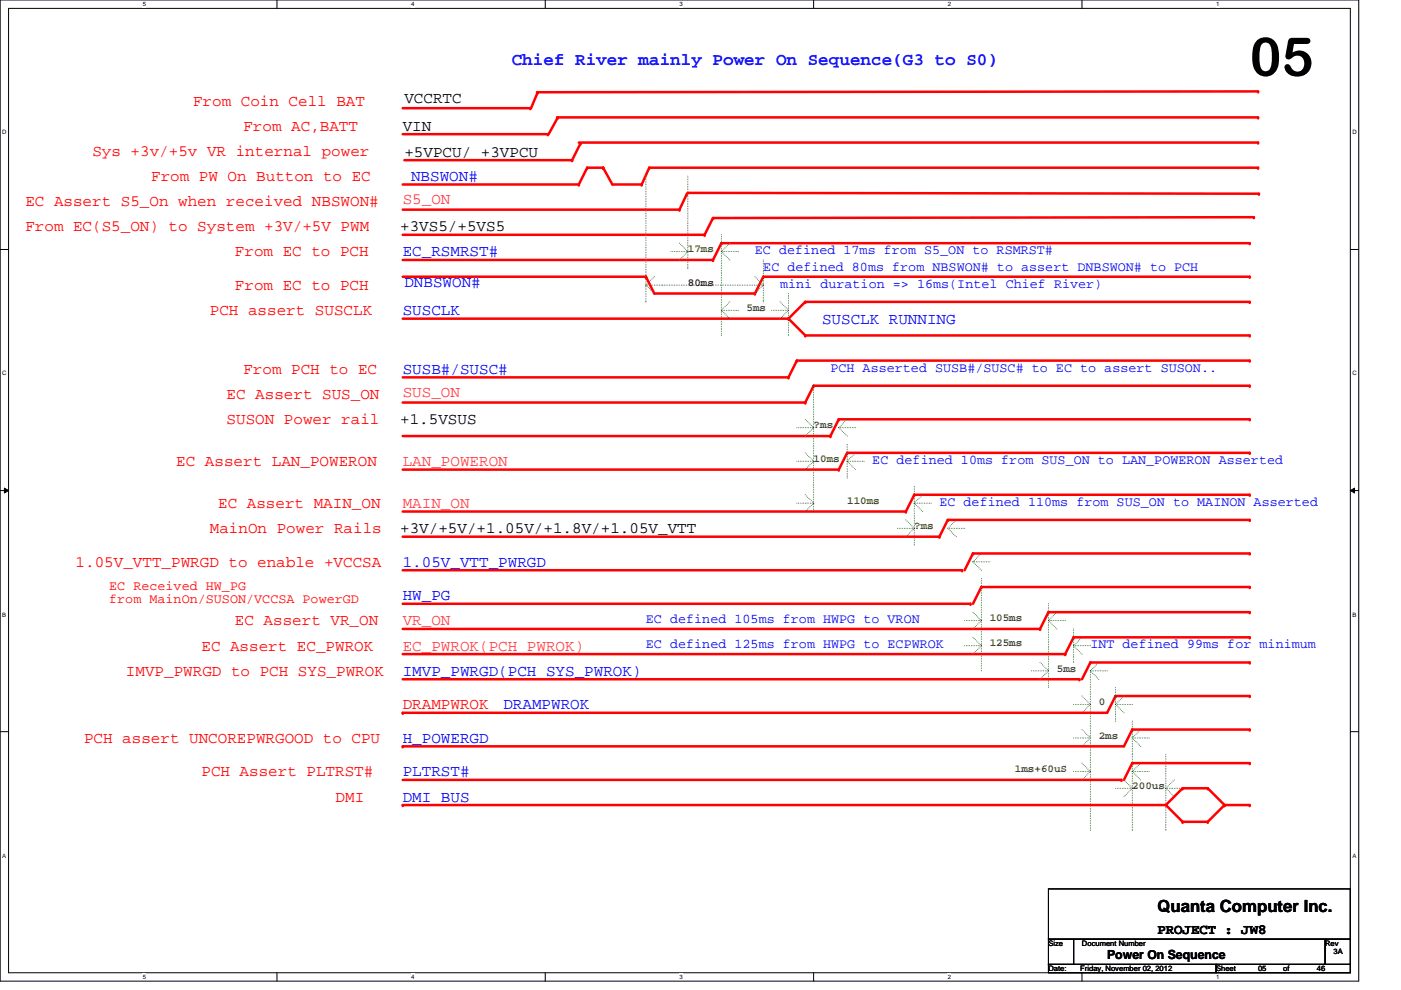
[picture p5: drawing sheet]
<svg xmlns="http://www.w3.org/2000/svg" width="297mm" height="210mm" viewBox="0 0 297 210" stroke-linecap="round" stroke-linejoin="round" font-family="sans-serif">
<path d="M0 0h288.1v208h-288.1zM1.8 1.8h284.5v204.4h-284.5z" fill="none" stroke="#000" stroke-width=".21"/>
<g fill="#fff">
<path d="M30.3 .2h.7v1.4h-.7z"/>
<path d="M30.3 206.4h.7v1.4h-.7z"/>
</g>
<path d="M58.7 0v1.8M58.7 206.2v1.8" fill="none" stroke="#000" stroke-width=".21"/>
<g fill="#fff">
<path d="M87.2 .2h.7v1.4h-.7z"/>
<path d="M87.2 206.4h.7v1.4h-.7z"/>
</g>
<path d="M115.6 0v1.8M115.6 206.2v1.8" fill="none" stroke="#000" stroke-width=".21"/>
<g fill="#fff">
<path d="M144.1 .2h.7v1.4h-.7z"/>
<path d="M144.1 206.4h.7v1.4h-.7z"/>
</g>
<path d="M172.5 0v1.8M172.5 206.2v1.8" fill="none" stroke="#000" stroke-width=".21"/>
<g fill="#fff">
<path d="M201 .2h.7v1.4h-.7z"/>
<path d="M201 206.4h.7v1.4h-.7z"/>
</g>
<path d="M229.4 0v1.8M229.4 206.2v1.8" fill="none" stroke="#000" stroke-width=".21"/>
<g fill="#fff">
<path d="M257.8 .2h.8v1.4h-.8z"/>
<path d="M257.8 206.4h.8v1.4h-.8z"/>
<path d="M.5 27.3h.9v1.5h-.9z"/>
<path d="M286.7 27.3h1v1.5h-1z"/>
<path d="M.5 78.5h.9v1.4h-.9z"/>
<path d="M286.7 78.5h1v1.4h-1z"/>
</g>
<path d="M0 52.9h1.8M286.3 52.9h1.8" fill="none" stroke="#000" stroke-width=".21"/>
<g fill="#fff">
<path d="M.5 129.6h.8v1.4h-.8z"/>
<path d="M286.7 129.6h.9v1.4h-.9z"/>
</g>
<path d="M0 104h1.8M.9 103.5l.9 .5-.9 .5zM286.3 104l.9-.5v1zM286.3 104h1.8" fill="none" stroke="#000" stroke-width=".21"/>
<path d="M.9 103.5l.9 .5-.9 .5zM286.3 104l.9-.5v1z" fill="#000"/>
<g fill="#fff">
<path d="M.5 180.7h.8v1.4h-.8z"/>
<path d="M286.7 180.7h.9v1.4h-.9z"/>
</g>
<path d="M0 155.1h1.8M286.3 155.1h1.8" fill="none" stroke="#000" stroke-width=".21"/>
<path d="M145.8 40.9l121.1 .2" fill="none" stroke="#f00" stroke-width=".53"/>
<circle cx="266.9" cy="41.1" r=".27" fill="#f00"/>
<path d="M145.7 41.1l-1.6 3.3" fill="none" stroke="#f00" stroke-width=".53"/>
<circle cx="145.7" cy="41.1" r=".27" fill="#f00"/>
<path d="M85.4 44.4h58.7" fill="none" stroke="#f00" stroke-width=".53"/>
<circle cx="144.1" cy="44.4" r=".27" fill="#f00"/>
<path d="M85.4 22.9h27" fill="none" stroke="#f00" stroke-width=".53"/>
<circle cx="112.4" cy="22.9" r=".27" fill="#f00"/>
<path d="M114 19.6l-1.4 3.3" fill="none" stroke="#f00" stroke-width=".53"/>
<circle cx="114" cy="19.6" r=".27" fill="#f00"/>
<path d="M266.7 19.4l-152.9 .2" fill="none" stroke="#f00" stroke-width=".53"/>
<circle cx="266.7" cy="19.4" r=".27" fill="#f00"/>
<path d="M124.5 35.6l-1.8 3.5" fill="none" stroke="#f00" stroke-width=".53"/>
<circle cx="124.5" cy="35.6" r=".27" fill="#f00"/>
<path d="M85.4 39.1h37.3" fill="none" stroke="#f00" stroke-width=".53"/>
<circle cx="122.7" cy="39.1" r=".27" fill="#f00"/>
<path d="M122.7 30.2h144" fill="none" stroke="#f00" stroke-width=".53"/>
<circle cx="266.7" cy="30.2" r=".27" fill="#f00"/>
<path d="M137.7 35.6l-1.6 3.5" fill="none" stroke="#f00" stroke-width=".53"/>
<circle cx="137.7" cy="35.6" r=".27" fill="#f00"/>
<path d="M118.1 24.9h148.6" fill="none" stroke="#f00" stroke-width=".53"/>
<circle cx="266.7" cy="24.9" r=".27" fill="#f00"/>
<path d="M85.7 34h35.6" fill="none" stroke="#f00" stroke-width=".53"/>
<circle cx="121.3" cy="34" r=".27" fill="#f00"/>
<path d="M118.3 24.9l-2 3.5" fill="none" stroke="#f00" stroke-width=".53"/>
<circle cx="118.3" cy="24.9" r=".27" fill="#f00"/>
<path d="M85.4 28.4h30.7" fill="none" stroke="#f00" stroke-width=".53"/>
<circle cx="116.1" cy="28.4" r=".27" fill="#f00"/>
<path d="M127.9 35.6l1.9 3.5" fill="none" stroke="#f00" stroke-width=".53"/>
<circle cx="127.9" cy="35.6" r=".27" fill="#f00"/>
<path d="M123.1 30.4l-1.8 3.6" fill="none" stroke="#f00" stroke-width=".53"/>
<circle cx="123.1" cy="30.4" r=".27" fill="#f00"/>
<path d="M137.7 35.6h129" fill="none" stroke="#f00" stroke-width=".53"/>
<circle cx="266.7" cy="35.6" r=".27" fill="#f00"/>
<path d="M129.8 39.1h6.3" fill="none" stroke="#f00" stroke-width=".53"/>
<circle cx="136.1" cy="39.1" r=".27" fill="#f00"/>
<path d="M145.8 37.3v19.6M145.8 56.9h.1" fill="none" stroke="#008000" stroke-width=".21" stroke-dasharray="0 .4"/>
<path d="M152.9 51.6l-1.7 3.5" fill="none" stroke="#f00" stroke-width=".53"/>
<circle cx="152.9" cy="51.6" r=".27" fill="#f00"/>
<path d="M85.4 55.1h65.8" fill="none" stroke="#f00" stroke-width=".53"/>
<circle cx="151.2" cy="55.1" r=".27" fill="#f00"/>
<path d="M152.9 51.6h112.1" fill="none" stroke="#f00" stroke-width=".53"/>
<circle cx="265" cy="51.6" r=".27" fill="#f00"/>
<path d="M152.9 49.8v21.3M152.9 71.1h.1" fill="none" stroke="#008000" stroke-width=".21" stroke-dasharray="0 .4"/>
<path d="M85.4 49.8h64" fill="none" stroke="#f00" stroke-width=".53"/>
<circle cx="149.4" cy="49.8" r=".27" fill="#f00"/>
<path d="M151.2 46.2l-1.8 3.6" fill="none" stroke="#f00" stroke-width=".53"/>
<circle cx="151.2" cy="46.2" r=".27" fill="#f00"/>
<path d="M144.1 51.6l1.7 1.7M144.1 55.1l1.7-1.8M145.8 53.3h.1M152.9 53.3h3.6M152.9 53.3l1.8-1.7M152.9 53.3l1.8 1.8M154.7 51.6h.1M154.7 55.1h.1M156.5 53.3h.1" fill="none" stroke="#008000" stroke-width=".21" stroke-dasharray="0 .4"/>
<path d="M138.7 62.2h21.4" fill="none" stroke="#f00" stroke-width=".53"/>
<circle cx="160.1" cy="62.2" r=".27" fill="#f00"/>
<path d="M136.9 37.3v26.7M136.9 64h.1" fill="none" stroke="#008000" stroke-width=".21" stroke-dasharray="0 .4"/>
<path d="M161.8 58.7l-1.7 3.5" fill="none" stroke="#f00" stroke-width=".53"/>
<circle cx="161.8" cy="58.7" r=".27" fill="#f00"/>
<path d="M161.8 58.7h103.2" fill="none" stroke="#f00" stroke-width=".53"/>
<circle cx="265" cy="58.7" r=".27" fill="#f00"/>
<path d="M265.8 46.1l-114.6 .1" fill="none" stroke="#f00" stroke-width=".53"/>
<circle cx="265.8" cy="46.1" r=".27" fill="#f00"/>
<path d="M124.5 35.6h3.4" fill="none" stroke="#f00" stroke-width=".53"/>
<circle cx="127.9" cy="35.6" r=".27" fill="#f00"/>
<path d="M138.7 58.7h.1M142.3 53.3h3.5M145.8 53.3h.1M160.1 58.7l1.7 1.8M161.8 55.1v8.9M136.9 60.5h3.6M136.9 60.5l1.8-1.8M140.5 60.5h.1M140.5 60.5h21.3M160.1 62.2l1.7-1.7M161.8 64h.1M161.8 60.5h.1" fill="none" stroke="#008000" stroke-width=".21" stroke-dasharray="0 .4"/>
<path d="M85.4 58.7h51.5" fill="none" stroke="#f00" stroke-width=".53"/>
<circle cx="136.9" cy="58.7" r=".27" fill="#f00"/>
<path d="M136.9 58.7l1.8 3.5" fill="none" stroke="#f00" stroke-width=".53"/>
<circle cx="136.9" cy="58.7" r=".27" fill="#f00"/>
<path d="M136.9 60.5l1.8 1.7M138.7 62.2h.1" fill="none" stroke="#008000" stroke-width=".21" stroke-dasharray="0 .4"/>
<path d="M85.4 80h81.8" fill="none" stroke="#f00" stroke-width=".53"/>
<circle cx="167.2" cy="80" r=".27" fill="#f00"/>
<path d="M168.9 76.5h96.1" fill="none" stroke="#f00" stroke-width=".53"/>
<circle cx="265" cy="76.5" r=".27" fill="#f00"/>
<path d="M168.9 76.5l-1.7 3.5" fill="none" stroke="#f00" stroke-width=".53"/>
<circle cx="168.9" cy="76.5" r=".27" fill="#f00"/>
<path d="M85.4 85.3h85.3" fill="none" stroke="#f00" stroke-width=".53"/>
<circle cx="170.7" cy="85.3" r=".27" fill="#f00"/>
<path d="M172.5 81.8l-1.8 3.5" fill="none" stroke="#f00" stroke-width=".53"/>
<circle cx="172.5" cy="81.8" r=".27" fill="#f00"/>
<path d="M172.5 81.8h92.5" fill="none" stroke="#f00" stroke-width=".53"/>
<circle cx="265" cy="81.8" r=".27" fill="#f00"/>
<path d="M85.4 67.6h81.8" fill="none" stroke="#f00" stroke-width=".53"/>
<circle cx="167.2" cy="67.6" r=".27" fill="#f00"/>
<path d="M170.7 64h94.3" fill="none" stroke="#f00" stroke-width=".53"/>
<circle cx="265" cy="64" r=".27" fill="#f00"/>
<path d="M170.7 64l-3.5 3.6" fill="none" stroke="#f00" stroke-width=".53"/>
<circle cx="170.7" cy="64" r=".27" fill="#f00"/>
<path d="M167.2 67.6l3.5 3.5" fill="none" stroke="#f00" stroke-width=".53"/>
<circle cx="170.7" cy="71.1" r=".27" fill="#f00"/>
<path d="M170.7 71.1h94.3" fill="none" stroke="#f00" stroke-width=".53"/>
<circle cx="265" cy="71.1" r=".27" fill="#f00"/>
<path d="M152.9 65.8l1.8 1.8M152.9 65.8h3.6M152.9 65.8l1.8-1.8M154.7 67.6h.1M154.7 64h.1M156.5 65.8h.1M163.6 65.8h3.6M165.4 64l1.8 1.8M165.4 67.6l1.8-1.8M167.2 62.2v8.9M167.2 71.1h.1M167.2 65.8h.1" fill="none" stroke="#008000" stroke-width=".21" stroke-dasharray="0 .4"/>
<path d="M85.4 108.5h106.7" fill="none" stroke="#f00" stroke-width=".53"/>
<circle cx="192.1" cy="108.5" r=".27" fill="#f00"/>
<path d="M172.5 81.8v26.7M170.7 108.5l1.8-1.8M172.5 108.5h.1M172.5 106.7h.1M193.8 103.1v12.5M193.8 115.6h.1M193.8 106.7h3.6M197.4 106.7h.1" fill="none" stroke="#008000" stroke-width=".21" stroke-dasharray="0 .4"/>
<path d="M193.8 104.9h71.2" fill="none" stroke="#f00" stroke-width=".53"/>
<circle cx="265" cy="104.9" r=".27" fill="#f00"/>
<path d="M168.9 106.7h3.6M170.7 104.9l1.8 1.8M172.5 106.7h.1" fill="none" stroke="#008000" stroke-width=".21" stroke-dasharray="0 .4"/>
<path d="M193.8 104.9l-1.7 3.6" fill="none" stroke="#f00" stroke-width=".53"/>
<circle cx="193.8" cy="104.9" r=".27" fill="#f00"/>
<path d="M193.8 106.7l1.8-1.8M193.8 106.7l1.8 1.8M195.6 104.9h.1M195.6 108.5h.1" fill="none" stroke="#008000" stroke-width=".21" stroke-dasharray="0 .4"/>
<path d="M85.4 113.8h113.8" fill="none" stroke="#f00" stroke-width=".53"/>
<circle cx="199.2" cy="113.8" r=".27" fill="#f00"/>
<path d="M201 110.2l-1.8 3.6" fill="none" stroke="#f00" stroke-width=".53"/>
<circle cx="201" cy="110.2" r=".27" fill="#f00"/>
<path d="M201 112l1.7 1.8M201 112l1.7-1.8M201 112h3.5M202.7 113.8h.1M202.7 110.2h.1M204.5 112h.1" fill="none" stroke="#008000" stroke-width=".21" stroke-dasharray="0 .4"/>
<path d="M201 110.2h64" fill="none" stroke="#f00" stroke-width=".53"/>
<circle cx="265" cy="110.2" r=".27" fill="#f00"/>
<path d="M179.6 97.8l1.8 1.8M181.4 99.6h.1M190.3 112h3.5M192.1 110.2l1.7 1.8M192.1 113.8l1.7-1.8M193.8 112h.1" fill="none" stroke="#008000" stroke-width=".21" stroke-dasharray="0 .4"/>
<path d="M85.4 99.6h92.4" fill="none" stroke="#f00" stroke-width=".53"/>
<circle cx="177.8" cy="99.6" r=".27" fill="#f00"/>
<path d="M168.9 97.8h3.6M170.7 96l1.8 1.8M170.7 99.6l1.8-1.8M172.5 97.8h.1" fill="none" stroke="#008000" stroke-width=".21" stroke-dasharray="0 .4"/>
<path d="M179.6 96l-1.8 3.6" fill="none" stroke="#f00" stroke-width=".53"/>
<circle cx="179.6" cy="96" r=".27" fill="#f00"/>
<path d="M179.6 96h85.4" fill="none" stroke="#f00" stroke-width=".53"/>
<circle cx="265" cy="96" r=".27" fill="#f00"/>
<path d="M179.6 94.2v7.1M179.6 97.8l1.8-1.8M179.6 97.8h3.6M181.4 96h.1M183.2 97.8h.1M179.6 101.3h.1" fill="none" stroke="#008000" stroke-width=".21" stroke-dasharray="0 .4"/>
<path d="M85.4 92.5h90.7" fill="none" stroke="#f00" stroke-width=".53"/>
<circle cx="176.1" cy="92.5" r=".27" fill="#f00"/>
<path d="M177.8 88.9l-1.7 3.6" fill="none" stroke="#f00" stroke-width=".53"/>
<circle cx="177.8" cy="88.9" r=".27" fill="#f00"/>
<path d="M177.8 88.9h87.2" fill="none" stroke="#f00" stroke-width=".53"/>
<circle cx="265" cy="88.9" r=".27" fill="#f00"/>
<path d="M168.9 90.7h3.6M170.7 88.9l1.8 1.8M170.7 92.5l1.8-1.8M172.5 90.7h.1M177.8 90.7l1.8 1.8M177.8 90.7h3.6M177.8 90.7l1.8-1.8M179.6 92.5h.1M179.6 88.9h.1M181.4 90.7h.1M231.2 142.2v33.8M231.2 176h.1" fill="none" stroke="#008000" stroke-width=".21" stroke-dasharray="0 .4"/>
<path d="M85.4 165.4h152.4" fill="none" stroke="#f00" stroke-width=".53"/>
<circle cx="237.8" cy="165.4" r=".27" fill="#f00"/>
<path d="M240.1 161.8l-1.8 3.6" fill="none" stroke="#f00" stroke-width=".53"/>
<circle cx="240.1" cy="161.8" r=".27" fill="#f00"/>
<path d="M227.6 163.6h3.6M231.2 163.6h.1M240.1 160v16M240.1 176h.1M240.1 163.6h3.5M240.1 163.6l1.7-1.8M240.1 163.6l1.7 1.8M241.8 161.8h.1M241.8 165.4h.1M243.6 163.6h.1" fill="none" stroke="#008000" stroke-width=".21" stroke-dasharray="0 .4"/>
<path d="M240.1 161.8h24.9" fill="none" stroke="#f00" stroke-width=".53"/>
<circle cx="265" cy="161.8" r=".27" fill="#f00"/>
<g fill="none" stroke="#008000" stroke-width=".21" stroke-dasharray="0 .4">
<path d="M229.4 161.8l1.8 1.8M229.4 165.4l1.8-1.8M231.2 163.6h.1M236.5 167.1h3.6M238.3 168.9l1.8-1.8M238.3 165.4l1.8 1.7M240.1 167.1h.1M247.2 160v16M247.2 176h.1M247.2 167.1h3.5M247.2 167.1l1.8-1.7M247.2 167.1l1.8 1.8"/>
<path d="M249 165.4h.1M249 168.9h.1M250.7 167.1h.1"/>
</g>
<path d="M259.6 170.7h5.4" fill="none" stroke="#f00" stroke-width=".53"/>
<circle cx="265" cy="170.7" r=".27" fill="#f00"/>
<path d="M85.4 170.7h161.8" fill="none" stroke="#f00" stroke-width=".53"/>
<circle cx="85.4" cy="170.7" r=".27" fill="#f00"/>
<path d="M250.7 167.1l-3.5 3.6" fill="none" stroke="#f00" stroke-width=".53"/>
<circle cx="250.7" cy="167.1" r=".27" fill="#f00"/>
<path d="M247.2 170.7l3.5 3.5" fill="none" stroke="#f00" stroke-width=".53"/>
<circle cx="250.7" cy="174.2" r=".27" fill="#f00"/>
<path d="M250.7 167.1h5.4" fill="none" stroke="#f00" stroke-width=".53"/>
<circle cx="256.1" cy="167.1" r=".27" fill="#f00"/>
<path d="M250.7 174.2h5.4" fill="none" stroke="#f00" stroke-width=".53"/>
<circle cx="256.1" cy="174.2" r=".27" fill="#f00"/>
<path d="M256.1 167.1l3.5 3.6" fill="none" stroke="#f00" stroke-width=".53"/>
<circle cx="259.6" cy="170.7" r=".27" fill="#f00"/>
<path d="M259.6 170.7l-3.5 3.5" fill="none" stroke="#f00" stroke-width=".53"/>
<circle cx="259.6" cy="170.7" r=".27" fill="#f00"/>
<path d="M236.5 147.6h28.5" fill="none" stroke="#f00" stroke-width=".53"/>
<circle cx="265" cy="147.6" r=".27" fill="#f00"/>
<path d="M85.4 128h120.4" fill="none" stroke="#f00" stroke-width=".53"/>
<circle cx="205.8" cy="128" r=".27" fill="#f00"/>
<path d="M208.1 124.5l-1.8 3.5" fill="none" stroke="#f00" stroke-width=".53"/>
<circle cx="208.1" cy="124.5" r=".27" fill="#f00"/>
<path d="M208.1 124.5h56.9" fill="none" stroke="#f00" stroke-width=".53"/>
<circle cx="265" cy="124.5" r=".27" fill="#f00"/>
<path d="M85.4 133.3h135.1" fill="none" stroke="#f00" stroke-width=".53"/>
<circle cx="220.5" cy="133.3" r=".27" fill="#f00"/>
<path d="M222.3 129.8l-1.8 3.5" fill="none" stroke="#f00" stroke-width=".53"/>
<circle cx="222.3" cy="129.8" r=".27" fill="#f00"/>
<path d="M222.3 128v17.8M222.3 131.6l1.8 1.7M222.3 131.6l1.8-1.8M222.3 131.6h3.5M224.1 133.3h.1M224.1 129.8h.1M225.8 131.6h.1M222.3 145.8h.1" fill="none" stroke="#008000" stroke-width=".21" stroke-dasharray="0 .4"/>
<path d="M222.3 129.8h42.7" fill="none" stroke="#f00" stroke-width=".53"/>
<circle cx="265" cy="129.8" r=".27" fill="#f00"/>
<path d="M204.5 131.6h3.6M206.3 129.8l1.8 1.8M206.3 133.3l1.8-1.7M208.1 122.7v19.5M208.1 131.6h.1M208.1 142.2h.1" fill="none" stroke="#008000" stroke-width=".21" stroke-dasharray="0 .4"/>
<path d="M85.4 138.7h140.4" fill="none" stroke="#f00" stroke-width=".53"/>
<circle cx="225.8" cy="138.7" r=".27" fill="#f00"/>
<path d="M227.6 135.1l-1.8 3.6" fill="none" stroke="#f00" stroke-width=".53"/>
<circle cx="227.6" cy="135.1" r=".27" fill="#f00"/>
<path d="M204.5 136.9h3.6M206.3 135.1l1.8 1.8M206.3 138.7l1.8-1.8M208.1 136.9h.1M227.6 133.3v7.2M227.6 136.9l1.8 1.8M227.6 136.9h3.6M227.6 136.9l1.8-1.8M229.4 138.7h.1M229.4 135.1h.1M231.2 136.9h.1M227.6 140.5h.1" fill="none" stroke="#008000" stroke-width=".21" stroke-dasharray="0 .4"/>
<path d="M227.6 135.1h37.4" fill="none" stroke="#f00" stroke-width=".53"/>
<circle cx="265" cy="135.1" r=".27" fill="#f00"/>
<path d="M85.4 120.9h118.6" fill="none" stroke="#f00" stroke-width=".53"/>
<circle cx="204" cy="120.9" r=".27" fill="#f00"/>
<path d="M206.3 119.1l1.8 1.8M208.1 120.9h.1" fill="none" stroke="#008000" stroke-width=".21" stroke-dasharray="0 .4"/>
<path d="M206.3 117.3l-1.8 3.6" fill="none" stroke="#f00" stroke-width=".53"/>
<circle cx="206.3" cy="117.3" r=".27" fill="#f00"/>
<path d="M206.3 119.1h3.5M206.3 119.1l1.8-1.8M208.1 117.3h.1M209.8 119.1h.1" fill="none" stroke="#008000" stroke-width=".21" stroke-dasharray="0 .4"/>
<path d="M206.3 117.3h58.7" fill="none" stroke="#f00" stroke-width=".53"/>
<circle cx="265" cy="117.3" r=".27" fill="#f00"/>
<path d="M85.4 144h143.5" fill="none" stroke="#f00" stroke-width=".53"/>
<circle cx="228.9" cy="144" r=".27" fill="#f00"/>
<path d="M231.2 140.5l-1.8 3.5" fill="none" stroke="#f00" stroke-width=".53"/>
<circle cx="231.2" cy="140.5" r=".27" fill="#f00"/>
<path d="M231.2 142.2h3.5M231.2 142.2l1.8 1.8M231.2 142.2l1.8-1.7M233 144h.1M233 140.5h.1M234.7 142.2h.1" fill="none" stroke="#008000" stroke-width=".21" stroke-dasharray="0 .4"/>
<path d="M231.2 140.5h33.8" fill="none" stroke="#f00" stroke-width=".53"/>
<circle cx="265" cy="140.5" r=".27" fill="#f00"/>
<path d="M218.7 142.2h3.6M220.5 140.5l1.8 1.7M220.5 144l1.8-1.8M222.3 142.2h.1M227.6 156.5h3.6M227.6 149.4h3.6M229.4 154.7l1.8 1.8M229.4 158.2l1.8-1.7M229.4 147.6l1.8 1.8M229.4 151.1l1.8-1.7M231.2 156.5h.1M231.2 149.4h.1" fill="none" stroke="#008000" stroke-width=".21" stroke-dasharray="0 .4"/>
<path d="M85.4 151.1h149.3" fill="none" stroke="#f00" stroke-width=".53"/>
<circle cx="85.4" cy="151.1" r=".27" fill="#f00"/>
<path d="M236.5 147.6l-1.8 3.5" fill="none" stroke="#f00" stroke-width=".53"/>
<circle cx="236.5" cy="147.6" r=".27" fill="#f00"/>
<path d="M236.5 145.8v7.1M236.5 152.9h.1M236.5 149.4l1.8 1.7M236.5 149.4h3.6M236.5 149.4l1.8-1.8M238.3 151.1h.1M238.3 147.6h.1M240.1 149.4h.1" fill="none" stroke="#008000" stroke-width=".21" stroke-dasharray="0 .4"/>
<path d="M85.4 158.2h152.9" fill="none" stroke="#f00" stroke-width=".53"/>
<circle cx="85.4" cy="158.2" r=".27" fill="#f00"/>
<path d="M240.1 154.7l-1.8 3.5" fill="none" stroke="#f00" stroke-width=".53"/>
<circle cx="240.1" cy="154.7" r=".27" fill="#f00"/>
<path d="M240.1 152.9v7.1M240.1 156.5l1.7 1.7M240.1 156.5l1.7-1.8M240.1 156.5h3.5M241.8 158.2h.1M241.8 154.7h.1M243.6 156.5h.1M240.1 160h.1" fill="none" stroke="#008000" stroke-width=".21" stroke-dasharray="0 .4"/>
<path d="M240.1 154.7h24.9" fill="none" stroke="#f00" stroke-width=".53"/>
<circle cx="265" cy="154.7" r=".27" fill="#f00"/>
<path d="M222.3 188.5h64v10.6h-64zM222.3 199.1h5.3v5.4h-5.3zM227.6 199.1h53.4v5.4h-53.4zM281 199.1h5.3v5.4h-5.3zM222.3 204.5h35.5v1.7h-35.5zM257.8 204.5h28.5v1.7h-28.5z" fill="none" stroke="#000" stroke-width=".21"/>
<text font-size="11.4" x="265" y="16.1">05</text>
<text font-size="3.7" fill="#00f" x="108.5" y="13.8">Chief River mainly Power On Sequence(G3 to S0)</text>
<text font-size="3.6" x="245.4" y="193.5">Quanta Computer Inc.</text>
<g font-size="3.4" fill="#f00">
<text x="40.9" y="22.4">From Coin Cell BAT</text>
<text x="51.6" y="27.7">From AC,BATT</text>
<text x="19.6" y="33">Sys +3v/+5v VR internal power</text>
<text x="32" y="38.4">From PW On Button to EC</text>
<text x="5.4" y="43.7">EC Assert S5_On when received NBSWON#</text>
<text x="5.4" y="49">From EC(S5_ON) to System +3V/+5V PWM</text>
<text x="49.8" y="54.4">From EC to PCH</text>
<text x="49.8" y="61.5">From EC to PCH</text>
<text x="44.5" y="66.8">PCH assert SUSCLK</text>
<text x="51.6" y="79.3">From PCH to EC</text>
<text x="48" y="89.9">SUSON Power rail</text>
<text x="48" y="84.6">EC Assert SUS_ON</text>
<text x="37.4" y="98.8">EC Assert LAN_POWERON</text>
<text x="46.3" y="107.7">EC Assert MAIN_ON</text>
<text x="44.5" y="113">MainOn Power Rails</text>
<text x="16" y="120.2">1.05V_VTT_PWRGD to enable +VCCSA</text>
<text x="42.7" y="137.9">EC Assert EC_PWROK</text>
<text x="49.8" y="132.6">EC Assert VR_ON</text>
<text x="26.7" y="143.3">IMVP_PWRGD to PCH SYS_PWROK</text>
<text x="85.4" y="150.4">DRAMPWROK</text>
<text x="17.8" y="157.5">PCH assert UNCOREPWRGOOD to CPU</text>
<text x="42.7" y="164.6">PCH Assert PLTRST#</text>
<text x="71.2" y="169.9">DMI</text>
</g>
<g font-size="3.4">
<text x="85.7" y="21.8">VCCRTC</text>
<text x="85.4" y="27.7">VIN</text>
<text x="85.7" y="33.2">+5VPCU/ +3VPCU</text>
<text x="84.8" y="49">+3VS5/+5VS5</text>
<text x="84.8" y="89.9">+1.5VSUS</text>
<text x="84.8" y="113">+3V/+5V/+1.05V/+1.8V/+1.05V_VTT</text>
</g>
<g font-size="3.4" fill="#00f">
<text x="87.2" y="38.4">NBSWON#</text>
<text x="85.4" y="54.4">EC_RSMRST#</text>
<text x="85.7" y="61">DNBSWON#</text>
<text x="85.4" y="66.8">SUSCLK</text>
<text x="174.3" y="68.6">SUSCLK RUNNING</text>
<text x="85.4" y="79.3">SUSB#/SUSC#</text>
<text x="85.4" y="120.2">1.05V_VTT_PWRGD</text>
<text x="85.4" y="127.3">HW_PG</text>
<text x="85.4" y="143.3">IMVP_PWRGD(PCH SYS_PWROK)</text>
<text x="106.7" y="150.4">DRAMPWROK</text>
<text x="85.4" y="157.5">H_POWERGD</text>
<text x="85.4" y="164.6">PLTRST#</text>
<text x="85.4" y="169.9">DMI BUS</text>
</g>
<g font-size="3.4" fill="#ff0080">
<text x="85.4" y="43.2">S5_ON</text>
<text x="85.4" y="84.1">SUS_ON</text>
<text x="85.4" y="98.8">LAN_POWERON</text>
<text x="85.4" y="107.7">MAIN_ON</text>
<text x="85.4" y="132.6">VR_ON</text>
<text x="85.4" y="137.9">EC_PWROK(PCH PWROK)</text>
</g>
<text font-size="3" x="245.4" y="198.1">PROJECT : JW8</text>
<g font-size="2.8" fill="#00f">
<text x="160.1" y="53.9">EC defined 17ms from S5_ON to RSMRST#</text>
<text x="161.8" y="57.5">EC defined 80ms from NBSWON# to assert DNBSWON# to PCH</text>
<text x="165.4" y="61">mini duration =&gt; 16ms(Intel Chief River)</text>
<text x="176.1" y="78.8">PCH Asserted SUSB#/SUSC# to EC to assert SUSON..</text>
<text x="185" y="98.4">EC defined 10ms from SUS_ON to LAN_POWERON Asserted</text>
<text x="199.2" y="107.3">EC defined 110ms from SUS_ON to MAINON Asserted</text>
<text x="136.9" y="132.2">EC defined 105ms from HWPG to VRON</text>
<text x="136.9" y="137.5">EC defined 125ms from HWPG to ECPWROK</text>
<text x="231.2" y="137.5">INT defined 99ms for minimum</text>
</g>
<g font-size="2.8" fill="#f00">
<text x="23.2" y="125.1">EC Received HW_PG</text>
<text x="23.2" y="127.9">from MainOn/SUSON/VCCSA PowerGD</text>
</g>
<text font-size="2.7" x="234.7" y="203.3">Power On Sequence</text>
<g font-size="2.3" fill="#804000">
<text x="145.8" y="53.5">17ms</text>
<text x="158.3" y="65.9">5ms</text>
<text x="172.5" y="90.8">?ms</text>
<text x="172.5" y="97.9">10ms</text>
<text x="179.6" y="106.8">110ms</text>
<text x="193.8" y="112.2">?ms</text>
<text x="209.8" y="131.7">105ms</text>
<text x="209.8" y="137.1">125ms</text>
<text x="224.1" y="142.4">5ms</text>
<text x="233" y="149.5">0</text>
<text x="233" y="156.6">2ms</text>
<text x="215.2" y="163.7">1ms+60uS</text>
<text x="240.1" y="167.3">200us</text>
</g>
<text font-size="2.3" fill="#800000" x="145.8" y="60.6">80ms</text>
<g font-size="1.6">
<text x="222.3" y="200.6">Size</text>
<text x="229.4" y="200.6">Document Number</text>
<text x="281" y="200.6">Rev</text>
<text x="282.7" y="202.3">3A</text>
<text x="222.3" y="205.9">Date:</text>
<text x="229" y="205.9">Friday, November 02, 2012</text>
<text x="257.8" y="205.9">Sheet</text>
<text x="266.7" y="205.9">05</text>
<text x="272.1" y="205.9">of</text>
<text x="279.2" y="205.9">46</text>
</g>
<g font-size="1.3">
<text x="30.3" y="1.3">5</text>
<text x="87.2" y="1.3">4</text>
<text x="144.1" y="1.3">3</text>
<text x="201" y="1.3">2</text>
<text x="257.8" y="1.3">1</text>
<text x=".5" y="28.5">D</text>
<text x="286.7" y="28.5">D</text>
<text x=".5" y="79.6">C</text>
<text x="286.7" y="79.6">C</text>
<text x=".5" y="130.7">B</text>
<text x="286.7" y="130.7">B</text>
<text x=".5" y="181.8">A</text>
<text x="286.7" y="181.8">A</text>
<text x="30.3" y="207.6">5</text>
<text x="87.2" y="207.6">4</text>
<text x="144.1" y="207.6">3</text>
<text x="201" y="207.6">2</text>
<text x="257.8" y="207.6">1</text>
</g>
</svg>
